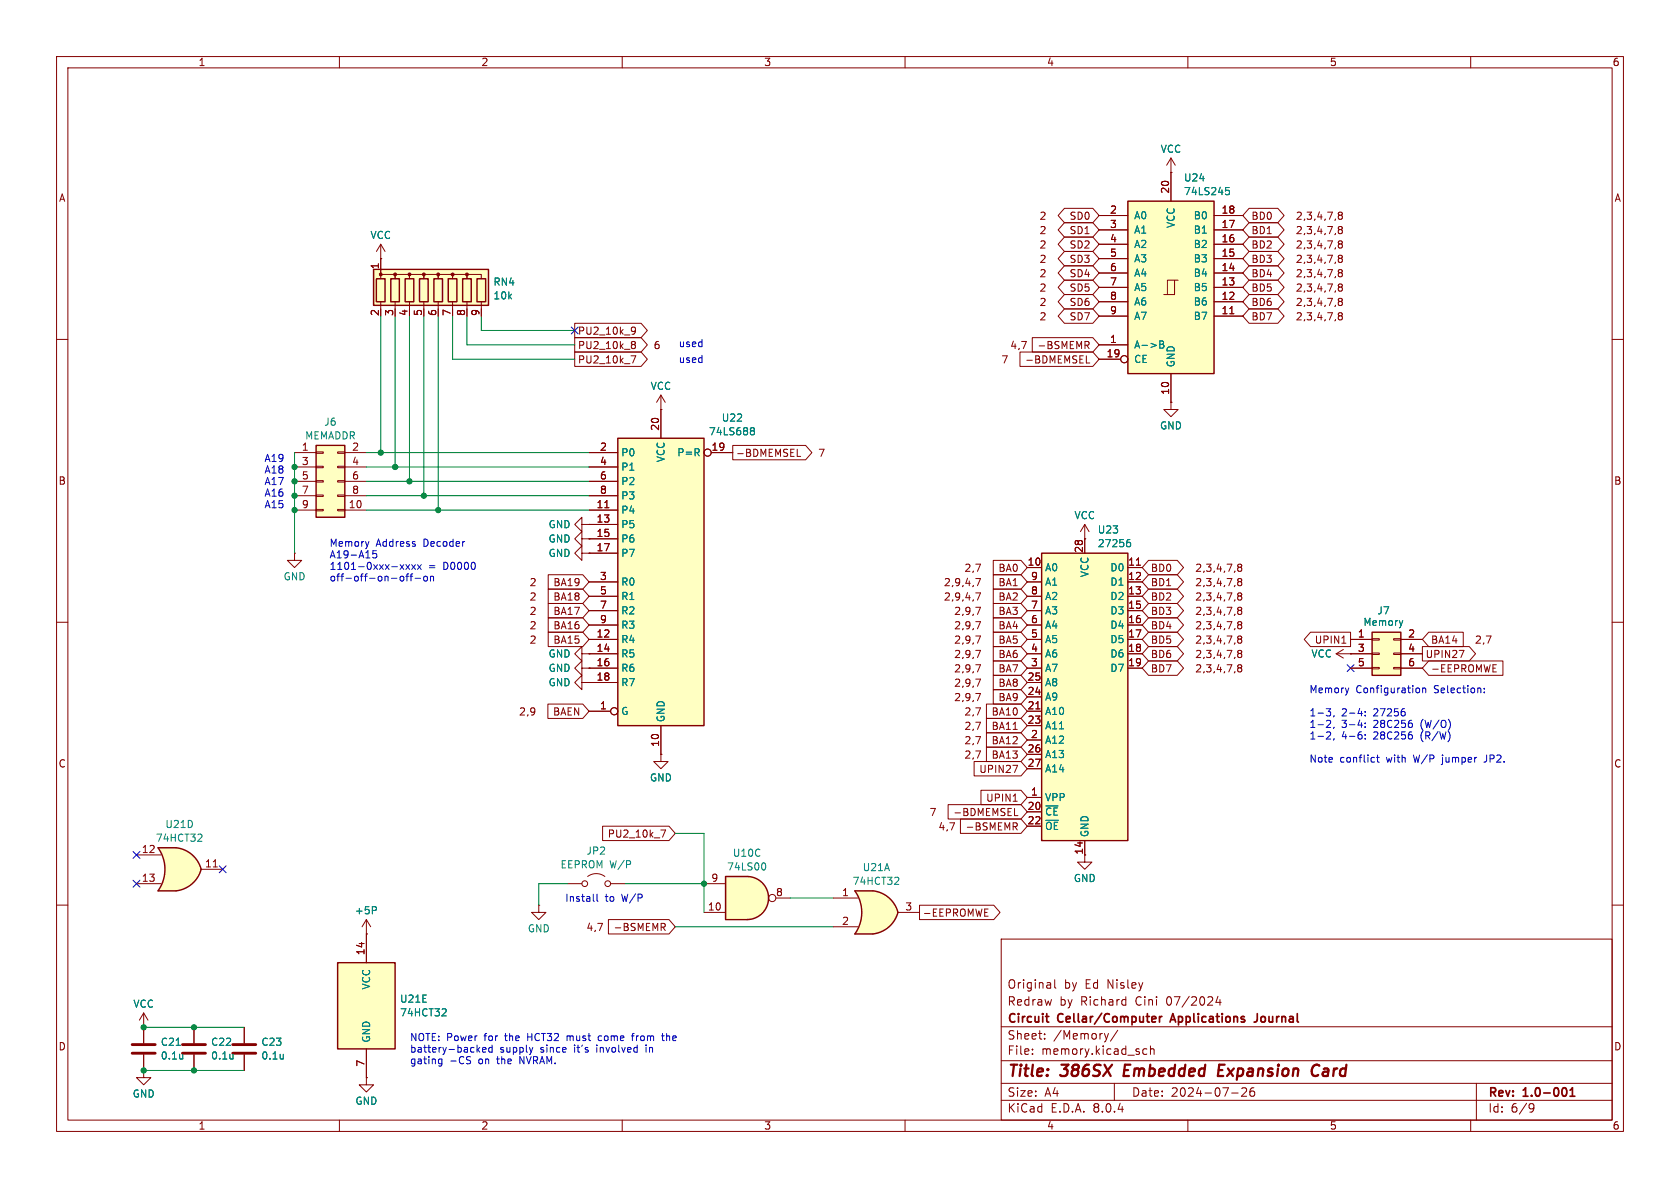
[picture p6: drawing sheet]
<svg xmlns="http://www.w3.org/2000/svg" width="297mm" height="210mm" viewBox="0 0 297 210" stroke-linecap="round" stroke-linejoin="round" font-family="sans-serif">
<g fill="none" stroke="#840000" stroke-width=".18">
<path d="M10 10h277v190h-277zM12 12h273v186h-273zM60 10v2M110 10v2M160 10v2M210 10v2M260 10v2M10 60h2M285 60h2M207 71.1v1.3h1.3l-1.3 1.3-1.3-1.3h1.3M207 71.1h.1M10 110h2"/>
<path d="M102.9 115.6v-1.3l-1.3 1.3 1.3 1.2v-1.2h1.2M104.1 115.6h.1M285 110h2M10 160h2M285 160h2M177 166h108v32h-108zM186.5 173.2v1.3l.2 .2M198.9 176.7l.1 .1M199 176.2v1.5M199 177.6l-.1 .1M215.3 176.1l-.3 1.1h.9M215.7 176.7v1"/>
<path d="M60 198v2M110 198v2M160 198v2M177 194.5h108M177 191.5h108M177 187.5h108M177 181.5h108M182.5 186.3v.1M182.5 185.5v.1M184.7 183.6v.1M184.7 182.8v.1M196 182.7l-.4 1"/>
<path d="M197 191.5v3M197.6 182.1l-1.3 2M202 186.1l.3 .3 .4-.1M202.7 185.5l-.4-.1-.3 .3M203.4 185.5l.2-.1 .4 .1v.9M203.4 184.9v1.5M210 198v2M217.7 193.2h1.2M220.3 192.4v.5l-.8 .9h.9M221.2 192.4a1.17 1.17 0 0 0-.1 1.3h.6l.1-.5-.3-.3h-.3l-.2 .3M260 198v2M261 191.5v6.5"/>
<path d="M270.6 195.1l.5 .1a.99 .99 0 0 1-.4 1.4h-.2M271.2 195.7l-.3 .3h-.3"/>
</g>
<path d="M184.8 179.7h.6M203.8 179.7l.5 .1v.2l-.7 .2M205 179.7v1M205.4 179.7l-.3 .1-.1 .2M207.3 179.2l-.5 1.5M222.3 179.2v1.1a.48 .48 0 0 1-.6 .4M185.3 180.7h.1M204.3 180.6l-.5 .1M207 180.3h.7M276.8 192.4l.2 .5-.2 .8M277.6 193.8h.8M277.6 192.7l.4-.4v1.5" fill="none" stroke="#840000" stroke-width=".3"/>
<path d="M198.9 188.2l-.3 2h1M215.4 189.2h.7M216.5 188.2h-.9l-.3 2h1M232 189.9a.67 .67 0 0 0 1 .1M233.2 188.4a.73 .73 0 0 0-1.1 .3" fill="none" stroke="#840000" stroke-width=".4"/>
<path d="M199.4 35.6h15.2v30.4h-15.2z" fill="#ffffc2"/>
<g fill="none" stroke="#840000" stroke-width=".18">
<path d="M194.3 38.1h5.1M207 30.5h.1M207 27.9v7.7M207 27.9l-.8 1.3M207 27.9l.8 1.3M214.6 38.1h5.1M194.3 55.9h5.1M194.3 53.3h5.1M194.3 50.8h5.1M194.3 48.3h5.1M194.3 45.7h5.1M194.3 43.2h5.1"/>
<path d="M194.3 40.6h5.1M207.6 49.5h-1.2v2.6M208.3 49.5h-.7v2.6h-1.9M214.6 55.9h5.1M214.6 53.3h5.1M214.6 50.8h5.1M214.6 48.3h5.1M214.6 45.7h5.1M214.6 43.2h5.1M214.6 40.6h5.1M217.4 55.5h.7M194.3 61h5.1"/>
<path d="M194.3 63.5h3.8M207 66v5.1"/>
<circle cx="198.8" cy="63.5" r=".63"/>
</g>
<path d="M199.4 35.6h15.2v30.4h-15.2z" fill="none" stroke="#840000" stroke-width=".25"/>
<path d="M216.7 33.1h.6M216.8 33.6h.3l.3 .3-.2 .5h-.4M205 60.3h.5l.2 .2-.2 .4 .2 .1 .1 .3-.3 .2h-.5zM205 60.9h.5" fill="none" stroke="#008484" stroke-width=".18"/>
<path d="M30.5 152.3l5.1 1.4a5.2 5.2 0 0 1-4.5 3.8z" fill="#ffffc2" stroke="#ffffc2" stroke-width=".18"/>
<path d="M27.9 157.5h3.2M27.9 149.9h3.2" fill="none" stroke="#ffffc2" stroke-width=".18"/>
<path d="M27.9 149.9h3.2v7.6h-3.2a6.7 6.7 0 0 0 0-7.6z" fill="#ffffc2"/>
<path d="M31.1 149.9a5.1 5.1 0 0 1 4.5 3.8l-5 1.3z" fill="#ffffc2" stroke="#ffffc2" stroke-width=".18"/>
<path d="M31.1 149.9h-3.2a6.6 6.6 0 0 1 0 7.6h3.2M31.1 149.9a5.1 5.1 0 0 1 4.5 3.8 5.2 5.2 0 0 1-4.5 3.8" fill="none" stroke="#840000" stroke-width=".25"/>
<path d="M24.1 151.1h4.3M24.1 156.2h4.3M35.6 153.7h3.8M37.7 153.3h.7" fill="none" stroke="#840000" stroke-width=".18"/>
<path d="M35.5 147.4l.2 .3v.3l-.8 .7h.8" fill="none" stroke="#008484" stroke-width=".18"/>
<path d="M242.6 111.8h5v7.6h-5z" fill="#ffffc2"/>
<g fill="none" stroke="#840000" stroke-width=".18">
<path d="M236.2 115.6h6.4M236.2 115.6l1.3 .7M237.5 114.8l-1.3 .8M238.8 115.6h.1M238.8 113h3.8M238.8 118.1h3.8M242.6 118h1.2v.2h-1.2zM242.6 115.4h1.2v.3h-1.2zM242.6 112.9h1.2v.3h-1.2zM246.4 118h1.2v.2h-1.2zM246.4 115.4h1.2v.3h-1.2zM246.4 112.9h1.2v.3h-1.2z"/>
<path d="M247.6 113h3.9M247.6 115.6h3.9M247.6 118.1h3.9M191.8 151.1v1.3h1.2l-1.2 1.3-1.3-1.3h1.3"/>
</g>
<path d="M242.6 111.8h5v7.6h-5z" fill="none" stroke="#840000" stroke-width=".25"/>
<path d="M248 109.7l-.3 .9" fill="none" stroke="#008484" stroke-width=".18"/>
<path d="M184.1 97.8h15.3v50.8h-15.3z" fill="#ffffc2"/>
<path d="M184.1 97.8h15.3v50.8h-15.3z" fill="none" stroke="#840000" stroke-width=".25"/>
<g fill="none" stroke="#840000" stroke-width=".18">
<path d="M116.8 72.4h.1M116.8 69.9l-.7 1.2M116.8 69.9v2.5M116.8 69.9l.8 1.2M191.8 95.3v2.5M200.9 99.9h.7M181.6 100.3h2.5M181.6 102.9h2.5M181.6 105.4h2.5M181.6 108h2.5M181.6 110.5h2.5M181.6 113h2.5"/>
<path d="M181.6 115.6h2.5M181.6 118.1h2.5M199.4 100.3h2.5M199.4 102.9h2.5M199.4 105.4h2.5M199.4 108h2.5M199.4 110.5h2.5M199.4 113h2.5M199.4 115.6h2.5M199.4 118.1h2.5M116.8 133.4v1.2h1.3l-1.3 1.3-1.2-1.3h1.2M116.8 133.4h.1"/>
<path d="M181.6 130.8h2.5M181.6 125.7h2.5M181.6 128.3h2.5M181.6 123.2h2.5M181.6 120.7h2.5M181.6 133.4h2.5M181.6 135.9h2.5M183.1 125.3h.7M181.6 141h2.5M181.6 143.5h2.5M181.6 146.1h2.5M191.8 148.6v2.5"/>
</g>
<path d="M199.4 95.9h.2l.3 .2-.1 .4-.4 .1M199.8 95.4h-.4" fill="none" stroke="#008484" stroke-width=".18"/>
<path d="M109.2 77.5h15.3v50.8h-15.3z" fill="#ffffc2"/>
<path d="M109.2 77.5h15.3v50.8h-15.3z" fill="none" stroke="#840000" stroke-width=".25"/>
<g fill="none" stroke="#840000" stroke-width=".18">
<path d="M116.8 72.4v5.1M104.1 90.2h5.1M104.1 92.7h5.1M104.1 95.3h5.1M104.1 97.8h5.1M104.1 80h5.1M104.1 82.6h5.1M104.1 85.1h5.1M104.1 87.6h5.1M106.9 89.8h.7M125.7 80h3.8M104.1 113h5.1"/>
<path d="M104.1 115.6h5.1M104.1 118.1h5.1M104.1 102.9h5.1M104.1 105.4h5.1M104.1 108h5.1M104.1 110.5h5.1M104.1 125.7h3.8M104.1 120.7h5.1M116.8 128.3v5.1M25.4 179.1l-.8 1.2M25.4 179.1v5.3M25.4 179.1l.8 1.2"/>
<path d="M25.4 181.6h.1M25.4 186.4v2.8"/>
<circle cx="125.1" cy="80" r=".63"/>
<circle cx="108.6" cy="125.7" r=".63"/>
</g>
<path d="M132.8 76.1h.1M132.8 75.7l.3-.1 .2 .1 .1 .2-.3 .2M132.9 76.1h.2M132.9 76.1l-.1 .1M133.1 76.1l.3 .3-.1 .3-.2 .2-.3-.1M31.2 184.8h.7M32.3 186.4v.8M32.3 187.1l-.1 .1" fill="none" stroke="#008484" stroke-width=".18"/>
<path d="M23.4 186.2h4M23.4 184.7h4" fill="none" stroke="#840000" stroke-width=".51"/>
<path d="M132.1 154.9a3.8 3.8 0 0 1 3.8 3.9 3.8 3.8 0 0 1-3.8 3.8z" fill="#ffffc2" stroke="#ffffc2" stroke-width=".18"/>
<path d="M128.3 154.9h3.8v7.7h-3.8z" fill="#ffffc2"/>
<path d="M128.3 154.9h3.8a3.8 3.8 0 0 1 3.8 3.9 3.8 3.8 0 0 1-3.8 3.8h-3.8z" fill="none" stroke="#840000" stroke-width=".25"/>
<g fill="none" stroke="#840000" stroke-width=".18">
<path d="M124.5 156.2h3.8M137.2 158.8h2.5M124.5 161.3h3.8M25.4 189.2v1.3h1.3l-1.3 1.3-1.3-1.3h1.3M25.4 189.2h.1"/>
<circle cx="136.5" cy="158.7" r=".63"/>
</g>
<path d="M135.1 152.5a.79 .79 0 0 1 0 1.3" fill="none" stroke="#008484" stroke-width=".18"/>
<path d="M153.7 159.9l5 1.4a5.2 5.2 0 0 1-4.4 3.8z" fill="#ffffc2" stroke="#ffffc2" stroke-width=".18"/>
<path d="M151.1 157.5h3.2M151.1 165.1h3.2" fill="none" stroke="#ffffc2" stroke-width=".18"/>
<path d="M151.1 157.5h3.2v7.6h-3.2a6.7 6.7 0 0 0 0-7.6z" fill="#ffffc2"/>
<path d="M154.3 157.5a5.1 5.1 0 0 1 4.4 3.8l-4.9 1.3z" fill="#ffffc2" stroke="#ffffc2" stroke-width=".18"/>
<path d="M154.3 157.5h-3.2a6.6 6.6 0 0 1 0 7.6h3.2M154.3 157.5a5.1 5.1 0 0 1 4.4 3.8 5.2 5.2 0 0 1-4.4 3.8" fill="none" stroke="#840000" stroke-width=".25"/>
<g fill="none" stroke="#840000" stroke-width=".18">
<path d="M67.3 45.7h.1M67.3 43.2l-.8 1.3M67.3 43.2v2.5M67.3 43.2l.8 1.3M52.1 97.8v1.3h1.2l-1.2 1.2-1.3-1.2h1.3M52.1 97.8h.1M102.9 95.3v-1.3l-1.3 1.3 1.3 1.2v-1.2h1.2M102.9 97.8v-1.3l-1.3 1.3 1.3 1.3v-1.3h1.2M102.9 92.7v-1.3l-1.3 1.3 1.3 1.3v-1.3h1.2M104.1 95.3h.1M104.1 97.8h.1M104.1 92.7h.1"/>
<path d="M191.8 95.3h.1M191.8 92.7l-.8 1.3M191.8 92.7v2.6M191.8 92.7l.7 1.3M102.9 118.1v-1.3l-1.3 1.3 1.3 1.3v-1.3h1.2M104.1 118.1h.1M102.9 120.7v-1.3l-1.3 1.3 1.3 1.2v-1.2h1.2M104.1 120.7h.1M100.3 156.2h2.6M103.9 154.9a2.54 2.54 0 0 1 3 0M107.9 156.2h2.6M147.3 158.8h4.3"/>
<path d="M147.3 163.8h4.3M158.7 161.3h3.9"/>
<circle cx="103.4" cy="156.2" r=".51"/>
<circle cx="107.4" cy="156.2" r=".51"/>
</g>
<path d="M158.7 155.1l.2 .2-.1 .3-.7 .7h.8" fill="none" stroke="#008484" stroke-width=".18"/>
<path d="M66 47.6h20.4v6.4h-20.4z" fill="#ffffc2"/>
<path d="M66 47.6h20.4v6.4h-20.4zM66.5 49.3h1.6v4h-1.6zM69.1 49.3h1.5v4h-1.5zM71.6 49.3h1.6v4h-1.6zM74.2 49.3h1.5v4h-1.5zM76.7 49.3h1.5v4h-1.5zM79.2 49.3h1.6v4h-1.6zM81.8 49.3h1.5v4h-1.5zM84.3 49.3h1.6v4h-1.6z" fill="none" stroke="#840000" stroke-width=".25"/>
<g fill="#840000" stroke="#840000" stroke-width=".18">
<circle cx="67.3" cy="48.5" r=".25"/>
<circle cx="69.8" cy="48.5" r=".25"/>
<circle cx="72.4" cy="48.5" r=".25"/>
<circle cx="74.9" cy="48.5" r=".25"/>
<circle cx="77.5" cy="48.5" r=".25"/>
<circle cx="80" cy="48.5" r=".25"/>
<circle cx="82.5" cy="48.5" r=".25"/>
</g>
<path d="M67.3 49.3v-.8h2.5v.8v-.8h2.6v.8v-.8h2.5v.8v-.8h2.6v.8v-.8h2.5v.8v-.8h2.5v.8v-.8h2.6v.8M67.3 45.7v2.6M67.3 53.3v1.3M69.8 53.3v1.3M72.4 53.3v1.3M74.9 53.3v1.3M77.5 53.3v1.3M80 53.3v1.3M82.5 53.3v1.3M85.1 53.3v1.3" fill="none" stroke="#840000" stroke-width=".18"/>
<path d="M55.9 78.7h5.1v12.7h-5.1z" fill="#ffffc2"/>
<g fill="none" stroke="#840000" stroke-width=".18">
<path d="M55.9 79.9h1.2v.2h-1.2zM59.7 79.9h1.3v.2h-1.3zM52.1 80h3.8M52.1 90.2h3.8M52.1 82.6h3.8M52.1 85.1h3.8M52.1 87.6h3.8M55.9 90h1.2v.3h-1.2zM55.9 87.5h1.2v.3h-1.2zM55.9 85h1.2v.2h-1.2zM55.9 82.4h1.2v.3h-1.2zM59.7 90h1.3v.3h-1.3z"/>
<path d="M59.7 87.5h1.3v.3h-1.3zM59.7 85h1.3v.2h-1.3zM59.7 82.4h1.3v.3h-1.3zM61 80h3.8M61 90.2h3.8M61 82.6h3.8M61 85.1h3.8M61 87.6h3.8"/>
</g>
<path d="M55.9 78.7h5.1v12.7h-5.1z" fill="none" stroke="#840000" stroke-width=".25"/>
<path d="M59.7 170.2h10.1v15.2h-10.1z" fill="#ffffc2"/>
<path d="M59.7 170.2h10.1v15.2h-10.1z" fill="none" stroke="#840000" stroke-width=".25"/>
<g fill="none" stroke="#840000" stroke-width=".18">
<path d="M188.2 39.4h5l1.1 1.2-1.1 1.3h-5l-1.1-1.3zM188.2 36.8h5l1.1 1.3-1.1 1.3h-5l-1.1-1.3zM194.3 38.1h5.1M207 30.5h.1M207 30.5v5.1M214.6 38.1h5.1M220.8 36.8h5.1l1.1 1.3-1.1 1.3h-5.1l-1.1-1.3zM220.8 39.4h5.1l1.1 1.2-1.1 1.3h-5.1l-1.1-1.3zM236.8 38l-.2-.2 .2-.3h.3l.2 .2-.2 .3M236.8 38l-.2 .3v.3l.2 .2h.3l.2-.3v-.2l-.2-.3M236.8 38h.3M67.3 45.7h.1"/>
<path d="M67.3 45.7v2.6M101.6 59.7h11.7l1.1 1.3-1.1 1.2h-11.7zM101.6 57.1h11.7l1.1 1.3-1.1 1.3h-11.7zM111.9 57.8l.4 .1a.84 .84 0 0 1-.3 1.2h-.3M112.3 58.4l-.1 .1-.3 .1M182.5 59.7h10.7l1.1 1.3-1.1 1.2h-10.7zM188.2 49.5h5l1.1 1.3-1.1 1.3h-5l-1.1-1.3zM188.2 52.1h5l1.1 1.2-1.1 1.3h-5l-1.1-1.3zM188.2 54.6h5l1.1 1.3-1.1 1.3h-5l-1.1-1.3zM188.2 41.9h5l1.1 1.3-1.1 1.3h-5l-1.1-1.3zM188.2 47h5l1.1 1.3-1.1 1.2h-5l-1.1-1.2zM188.2 44.4h5l1.1 1.3-1.1 1.3h-5l-1.1-1.3z"/>
<path d="M194.3 55.9h5.1M194.3 53.3h5.1M194.3 50.8h5.1M194.3 48.3h5.1M194.3 45.7h5.1M194.3 43.2h5.1M194.3 40.6h5.1M214.6 55.9h5.1M214.6 53.3h5.1M214.6 50.8h5.1M214.6 48.3h5.1M214.6 45.7h5.1"/>
<path d="M214.6 43.2h5.1M214.6 40.6h5.1M217.4 55.5h.7M220.8 54.6h5.1l1.1 1.3-1.1 1.3h-5.1l-1.1-1.3zM220.8 52.1h5.1l1.1 1.2-1.1 1.3h-5.1l-1.1-1.3zM220.8 47h5.1l1.1 1.3-1.1 1.2h-5.1l-1.1-1.2zM220.8 41.9h5.1l1.1 1.3-1.1 1.3h-5.1l-1.1-1.3zM220.8 49.5h5.1l1.1 1.3-1.1 1.3h-5.1l-1.1-1.3zM220.8 44.4h5.1l1.1 1.3-1.1 1.3h-5.1l-1.1-1.3zM236.8 40.6l-.2-.3 .2-.3h.3l.2 .3-.2 .3M236.8 40.6l-.2 .2v.4l.2 .1h.3l.2-.2v-.3l-.2-.2M236.8 43.1l-.2-.2 .2-.3h.3l.2 .2-.2 .3"/>
<path d="M236.8 43.1l-.2 .3v.3l.2 .2h.3l.2-.3v-.2l-.2-.3M236.8 45.7l-.2-.3 .2-.3h.3l.2 .3-.2 .3M236.8 45.7l-.2 .2v.4l.2 .1h.3l.2-.3v-.2l-.2-.2M236.8 48.2l-.2-.2 .2-.3h.3l.2 .2-.2 .3M236.8 48.2l-.2 .2v.4l.2 .1h.3l.2-.2v-.3l-.2-.2M236.8 50.7l-.2-.2 .2-.3h.3l.2 .2-.2 .3M236.8 50.7l-.2 .3v.3l.2 .2h.3l.2-.3v-.2l-.2-.3M236.8 53.3l-.2-.3 .2-.3h.3l.2 .3-.2 .3M236.8 53.3l-.2 .2v.4l.2 .1h.3l.2-.2v-.3l-.2-.2M236.8 55.8l-.2-.2 .2-.3h.3l.2 .2-.2 .3M236.8 55.8l-.2 .3v.3l.2 .2h.3l.2-.3v-.2l-.2-.3M236.8 55.8h.3"/>
<path d="M236.8 40.6h.3M236.8 53.3h.3M236.8 48.2h.3M236.8 43.1h.3M236.8 50.7h.3M236.8 45.7h.3M101.6 62.2h11.7l1.1 1.3-1.1 1.3h-11.7zM111.6 62.9h.8l-.5 1.3M111.9 60.4h.3l.1 .2-.2 .3M111.9 60.9h.2M112.1 60.9l.2 .2v.3l-.1 .2h-.3M116.8 72.4h.1"/>
<path d="M116.8 72.4v5.1M129.5 78.7h12.9l1.1 1.3-1.1 1.3h-12.9zM180.3 62.2h12.9l1.1 1.3-1.1 1.3h-12.9zM191.8 60.4h.5l.2 .2-.1 .4h-.6M192.1 64.2h.6M192.1 61l.4 .6M194.3 61h5.1M194.3 63.5h3.8M207 71.1h.1M207 66v5.1M104.1 92.7h.1M104.1 97.8h.1"/>
<path d="M104.1 95.3h.1M104.1 90.2h5.1M104.1 92.7h5.1M104.1 95.3h5.1M104.1 97.8h5.1M104.1 80h5.1M104.1 82.6h5.1M104.1 85.1h5.1M104.1 87.6h5.1M106.9 89.8h.7M125.7 80h3.8M140.9 80.7h.6"/>
<path d="M175.6 99.1h4.9l1.1 1.2-1.1 1.3h-4.9zM191.8 95.3h.1M191.8 95.3v2.5M200.9 99.9h.7M203 99.1h5.1l1.1 1.2-1.1 1.3h-5.1l-1.1-1.3zM96.9 101.6h6.1l1.1 1.3-1.1 1.2h-6.1zM96.9 106.7h6.1l1.1 1.3-1.1 1.2h-6.1zM96.9 109.2h6.1l1.1 1.3-1.1 1.3h-6.1zM96.9 111.8h6.1l1.1 1.2-1.1 1.3h-6.1zM96.9 104.1h6.1l1.1 1.3-1.1 1.3h-6.1zM104.1 115.6h.1M104.1 118.1h.1"/>
<path d="M104.1 113h5.1M104.1 115.6h5.1M104.1 118.1h5.1M104.1 102.9h5.1M104.1 105.4h5.1M104.1 108h5.1M104.1 110.5h5.1M172.5 104.8h.8l-.5 1.3M172.5 102.3h.8l-.5 1.2M172.5 117.5h.8l-.5 1.3M172.5 115h.8l-.5 1.2M172.5 112.4h.8l-.5 1.3"/>
<path d="M172.5 107.4h.8l-.5 1.2M172.5 109.9h.8l-.5 1.3M175.6 116.8h4.9l1.1 1.3-1.1 1.3h-4.9zM175.6 119.4h4.9l1.1 1.3-1.1 1.2h-4.9zM175.6 114.3h4.9l1.1 1.3-1.1 1.2h-4.9zM175.6 101.6h4.9l1.1 1.3-1.1 1.2h-4.9zM175.6 106.7h4.9l1.1 1.3-1.1 1.2h-4.9zM175.6 104.1h4.9l1.1 1.3-1.1 1.3h-4.9zM175.6 111.8h4.9l1.1 1.2-1.1 1.3h-4.9zM175.6 109.2h4.9l1.1 1.3-1.1 1.3h-4.9zM181.6 113h2.5M181.6 115.6h2.5"/>
<path d="M181.6 118.1h2.5M181.6 102.9h2.5M181.6 105.4h2.5M181.6 108h2.5M181.6 110.5h2.5M181.6 100.3h2.5M199.4 113h2.5M199.4 115.6h2.5M199.4 118.1h2.5M199.4 102.9h2.5M199.4 105.4h2.5M199.4 108h2.5"/>
<path d="M199.4 110.5h2.5M199.4 100.3h2.5M203 104.1h5.1l1.1 1.3-1.1 1.3h-5.1l-1.1-1.3zM203 101.6h5.1l1.1 1.3-1.1 1.2h-5.1l-1.1-1.2zM203 116.8h5.1l1.1 1.3-1.1 1.3h-5.1l-1.1-1.3zM203 114.3h5.1l1.1 1.3-1.1 1.2h-5.1l-1.1-1.2zM203 111.8h5.1l1.1 1.2-1.1 1.3h-5.1l-1.1-1.3zM203 106.7h5.1l1.1 1.3-1.1 1.2h-5.1l-1.1-1.2zM203 109.2h5.1l1.1 1.3-1.1 1.3h-5.1l-1.1-1.3zM219 105.4l-.2-.3 .2-.3h.3l.2 .3-.2 .3M219 100.3l-.2-.3 .2-.3h.3l.2 .3-.2 .3M219 100.3l-.2 .2 .1 .4 .1 .1h.3l.2-.2v-.3l-.2-.2"/>
<path d="M219 102.8l-.2-.2 .2-.3h.3l.2 .2-.2 .3M219 102.8l-.2 .3 .1 .3 .1 .1h.3l.2-.2v-.2l-.2-.3M219 105.4l-.2 .2 .1 .4 .1 .1h.3l.2-.3v-.2l-.2-.2M219 107.9l-.2-.2 .2-.3h.3l.2 .2-.2 .3M219 107.9l-.2 .2 .1 .4 .1 .1h.3l.2-.2v-.3l-.2-.2M219 110.4l-.2-.2 .2-.3h.3l.2 .2-.2 .3M219 110.4l-.2 .3 .1 .3 .1 .2h.3l.2-.3v-.2l-.2-.3M219 113l-.2-.3 .2-.3h.3l.2 .3-.2 .3M219 113l-.2 .2 .1 .4 .1 .1h.3l.2-.2v-.3l-.2-.2M219 115.5l-.2-.2 .2-.3h.3l.2 .2-.2 .3M219 115.5l-.2 .3 .1 .3 .1 .1h.3l.2-.2v-.2l-.2-.3M219 118.1l-.2-.3 .2-.3h.3l.2 .3-.2 .3"/>
<path d="M219 118.1l-.2 .2 .1 .4 .1 .1h.3l.2-.3v-.2l-.2-.2M219 105.4h.3M219 100.3h.3M219 102.8h.3M219 118.1h.3M219 115.5h.3M219 113h.3M219 107.9h.3M219 110.4h.3M231.7 111.8h7.1v2.5h-7.1l-1.1-1.3zM237.2 113.7h.7M238.8 115.6h.1"/>
<path d="M238.8 113h3.8M238.8 115.6h3.8M238.8 118.1h3.8M247.6 113h3.9M247.6 115.6h3.9M247.6 118.1h3.9M251.5 114.3h8.2l1.2 1.3-1.2 1.2h-8.2zM252.6 116.8h13.1v2.6h-13.1l-1.1-1.3zM252.6 111.8h6.1v2.5h-6.1l-1.1-1.3zM258 115h.8l-.5 1.2M263.9 117.5h.6M263.9 118.8h.6"/>
<path d="M96.9 124.5h6.1l1.1 1.2-1.1 1.3h-6.1zM104.1 120.7h.1M104.1 125.7h3.8M104.1 120.7h5.1M116.8 133.4h.1M116.8 128.3v5.1M172.2 134.6h8.3l1.1 1.3-1.1 1.3h-8.3zM172.5 120.1h.8l-.5 1.2M172.5 122.6h.8l-.5 1.3M173.4 139.7h7.1l1.1 1.3-1.1 1.2h-7.1zM174.4 129.5h6.1l1.1 1.3-1.1 1.3h-6.1zM174.4 132.1h6.1l1.1 1.3-1.1 1.2h-6.1z"/>
<path d="M174.4 127h6.1l1.1 1.3-1.1 1.2h-6.1zM174.4 124.5h6.1l1.1 1.2-1.1 1.3h-6.1zM175.6 121.9h4.9l1.1 1.3-1.1 1.3h-4.9zM179.1 135.3h.8l-.5 1.3M179.1 128.9h.7M181.6 125.7h2.5M181.6 120.7h2.5M181.6 130.8h2.5M181.6 128.3h2.5M181.6 123.2h2.5M181.6 133.4h2.5M181.6 135.9h2.5"/>
<path d="M183.1 125.3h.7M106.5 146h11.8l1.1 1.3-1.1 1.3h-11.8zM116.8 146.7h.9l-.6 1.3M167.6 142.2h12.9l1.1 1.3-1.1 1.3h-12.9zM169.8 144.8h10.7l1.1 1.3-1.1 1.2h-10.7zM179.1 145.5h.5l.2 .2-.1 .4h-.6M179.1 141.6h.7M179.4 144.2h.6M179.4 146.1l.4 .6M181.6 141h2.5M181.6 143.5h2.5M181.6 146.1h2.5"/>
<path d="M191.8 148.6v2.5M64.8 165.1h.1M64.8 162.6v7.6M64.8 162.6l-.8 1.2M64.8 162.6l.7 1.2M95.2 160v1.3h1.3l-1.3 1.3-1.2-1.3h1.2M95.2 160h.1M107.6 162.6h10.7l1.1 1.2-1.1 1.3h-10.7zM116.9 163.2h.5l.2 .3-.1 .3-.6 .1M117.2 163.9l.4 .6M162.6 160h13.1l1.1 1.3-1.1 1.3h-13.1zM174.1 162h.6"/>
<path d="M174.1 160.7h.6M25.4 181.6h.1M25.4 189.2h.1M25.4 181.6v2.8M25.4 186.4v2.8M34.3 181.6v2.8M34.3 186.4v2.8M43.2 181.6v2.8M43.2 186.4v2.8M64.8 190.5v1.3h1.2l-1.2 1.2-1.3-1.2h1.3M64.8 190.5h.1M64.8 185.4v5.1"/>
<circle cx="198.8" cy="63.5" r=".63"/>
<circle cx="125.1" cy="80" r=".63"/>
<circle cx="108.6" cy="125.7" r=".63"/>
</g>
<g fill="none" stroke="#008484" stroke-width=".18">
<path d="M216.7 33.1h.6M216.8 33.6h.3l.3 .3-.2 .5h-.4M132.8 76.1h.1M132.8 75.7l.3-.1 .2 .1 .1 .2-.3 .2M132.9 76.1h.2M132.9 76.1l-.1 .1M133.1 76.1l.3 .3-.1 .3-.2 .2-.3-.1M205 60.3h.5l.2 .2-.2 .4 .2 .1 .1 .3-.3 .2h-.5zM205 60.9h.5M199.4 95.9h.2l.3 .2-.1 .4-.4 .1M199.8 95.4h-.4M248 109.7l-.3 .9"/>
<path d="M66.3 160.3l.3 .2-.1 .3-.2 .1M78.6 178.3l.3 .3-.1 .3-.7 .7h.8M31.2 184.8h.7M32.3 186.4v.8M32.3 187.1l-.1 .1M41.2 186.4v.8M41.2 187.1l-.1 .1M50.1 186.4v.8M50.1 187.1l-.1 .1"/>
</g>
<path d="M32.3 186.2h4M32.3 184.7h4M41.1 186.2h4.1M41.1 184.7h4.1" fill="none" stroke="#840000" stroke-width=".51"/>
<g fill="none" stroke="#0000c2" stroke-width=".18">
<path d="M65.2 95.7l-.3 .9M65.9 97.4v.6l.2-.2 .4 .1 .1 .5-.2 .2-.5-.1M70.7 99.8l.7 .9M71.4 99.8l-.7 .9M71.8 99.8l.6 .9M72.4 99.8l-.6 .9M72.8 99.8l.6 .9M73.4 99.8l-.6 .9M73.8 99.8l.7 .9M74.5 99.8l-.7 .9M70.8 101.9h.3l.3 .2-.1 .5-.2 .1h-.3M71.8 101.9h.4"/>
<path d="M72.2 101.4l-.3 .2v1.1M72.5 101.9h.5M73 101.4l-.3 .2v1.1M73.4 102.2h1M75 102l.1-.1 .4 .1 .1 .5-.2 .2h-.3l-.1-.1zM76.1 102l.2-.1h.3l.1 .8M76.1 101.9v.8M234.5 125.3h.7l-.4 .5 .4 .1v.4l-.2 .3h-.4M234.7 127.3l.4 .1 .1 .3-.7 .9h.7M234.7 129.4h.4l.1 .3-.7 .9h.7M235.8 126.5l-.1 .2M235.8 128.5l-.1 .3"/>
<path d="M235.8 130.6l-.1 .2M238.4 121.6l-.3 .9M240.1 126.1h.8M240.1 128.2h.8M240.4 129.4h.3M240.6 129.9l.2 .2v.3l-.2 .2M240.7 125.7v.9M240.7 127.8v.8M241.4 126.4v.2M241.4 125.8v.1M241.4 127.8v.1M241.4 128.5v.1"/>
<path d="M241.4 129.9v.1M241.4 130.5v.1M242.9 133.9h.1M243 134.7h-.1M243.3 133.9h.5M243.5 133.5v1.1l.3 .1M248.4 125.9v.5M249.6 127.9v.6M249.6 130v.5M250.5 121.6l.3 .1 .2 .2-.1 .4-.4 .2M251.5 121.7l.2-.1 .3 .1 .1 .8M251.5 121.6v.9"/>
<path d="M254.8 135.2h.1M262.4 122.3v.2M262.4 121.7v.1M262.6 134.7h-.3M104.9 159.3h.2M105.5 158.1v1.1l.2 .1M77.6 188h.5M78.1 187.2v1l-.1 .2-.3 .1M83 187.4l.2 .3-.2 .3M84.5 185.5l.3 .5M84.8 185.2l-.5 .4M85.3 185.6l.6-.1v-.3h-.4l-.2 .1 .1 .6h.5"/>
<path d="M87 185.2h-.4l-.2 .2 .1 .5h.5M87 184.7v1.3M94.2 185.2l-.3 .8M100.2 183.1v.9M100.4 183.1l-.2 .1M106.2 183.1l-.3 .1-.1 .2v.4l.4 .2M111.6 183.1h.5M112.1 182.7l-.3 .2v1.1M114.2 185.2v.8M116.9 183.1h.5M117.1 182.7v1.1l.3 .2"/>
</g>
<g fill="none" stroke="#008400" stroke-width=".18">
<path d="M67.3 55.9v24.1M69.8 55.9v26.7M72.4 55.9v29.2M74.9 55.9v31.7M77.5 55.9v34.3M80 55.9v7.6h21.6M82.5 55.9v5.1h19.1M85.1 55.9v2.5h16.5M52.1 80v17.8M64.8 87.6h39.3M64.8 80h39.3M64.8 90.2h39.3"/>
<path d="M64.8 82.6h39.3M64.8 85.1h39.3M100.3 156.2h-5.1v3.8M110.5 156.2h14M119.4 147.3h5.1v14M139.7 158.8h7.6M119.4 163.8h27.9M25.4 189.2h17.8M25.4 181.6h17.8"/>
</g>
<path d="M101 57.8l1.2 1.2M102.2 57.8l-1.2 1.2M238.2 117.5l1.2 1.2M239.4 117.5l-1.2 1.2M23.5 155.6l1.2 1.2M23.5 150.5l1.2 1.2M24.7 155.6l-1.2 1.2M24.7 150.5l-1.2 1.2M38.8 153.1l1.2 1.2M40 153.1l-1.2 1.2" fill="none" stroke="#000084" stroke-width=".18"/>
<g fill="#008400" stroke="#008400" stroke-width=".18">
<circle cx="52.1" cy="90.2" r=".46"/>
<circle cx="69.8" cy="82.6" r=".46"/>
<circle cx="67.3" cy="80" r=".46"/>
<circle cx="25.4" cy="189.2" r=".46"/>
<circle cx="25.4" cy="181.6" r=".46"/>
<circle cx="52.1" cy="85.1" r=".46"/>
<circle cx="52.1" cy="82.6" r=".46"/>
<circle cx="52.1" cy="87.6" r=".46"/>
<circle cx="34.3" cy="189.2" r=".46"/>
<circle cx="34.3" cy="181.6" r=".46"/>
<circle cx="72.4" cy="85.1" r=".46"/>
<circle cx="77.5" cy="90.2" r=".46"/>
<circle cx="74.9" cy="87.6" r=".46"/>
<circle cx="124.5" cy="156.2" r=".46"/>
</g>
<g font-size="2.8" fill="#840000">
<text x="178" y="190.9">Title:</text>
<text x="187.7" y="190.9">386SX</text>
<text x="199.5" y="190.9">Embedded</text>
<text x="217" y="190.9">Expansion</text>
<text x="234.3" y="190.9">Card</text>
</g>
<g font-size="2.1" fill="#840000">
<text x="178" y="178">Redraw</text>
<text x="178" y="175">Original</text>
<text x="187.3" y="178">by</text>
<text x="188.1" y="175">by</text>
<text x="191.1" y="178">Richard</text>
<text x="191.9" y="175">Ed Nisley</text>
<text x="200.9" y="178">Cini</text>
<text x="206.5" y="178">07/2024</text>
<text x="178" y="184">Sheet:</text>
<text x="178" y="181.2">Circuit</text>
<text x="186.2" y="184">/Memory/</text>
<text x="187.1" y="181.2">Cellar/Computer</text>
<text x="207.7" y="181.2">Applications</text>
<text x="223.1" y="181.2">Journal</text>
<text x="178" y="186.7">File:</text>
<text x="184.1" y="186.7">memory.kicad_sch</text>
<text x="178" y="196.9">KiCad</text>
<text x="178" y="194.1">Size:</text>
<text x="184.7" y="194.1">A4</text>
<text x="185.7" y="196.9">E.D.A.</text>
<text x="193.3" y="196.9">8.0.4</text>
<text x="200" y="194.1">Date:</text>
<text x="207" y="194.1">2024-07-26</text>
<text x="263" y="194.3">Rev:</text>
<text x="263" y="196.9">Id:</text>
<text x="267.1" y="196.9">6/9</text>
<text x="269.4" y="194.3">1.0-001</text>
</g>
<g font-size="1.8" fill="#840000">
<text x="35" y="11.9">1</text>
<text x="85" y="11.9">2</text>
<text x="135" y="11.9">3</text>
<text x="185" y="11.9">4</text>
<text x="235" y="11.9">5</text>
<text x="285" y="11.9">6</text>
<text x="10.3" y="35.9">A</text>
<text x="206.8" y="34.3" transform="rotate(-90 206.8 34.3)">20</text>
<text x="285.3" y="35.9">A</text>
<text x="183.7" y="41.6">2</text>
<text x="183.7" y="39.1">2</text>
<text x="189" y="41.6">SD1</text>
<text x="189" y="39.1">SD0</text>
<text x="196.1" y="37.8">2</text>
<text x="196.1" y="40.4">3</text>
<text x="215.9" y="40.4">17</text>
<text x="215.9" y="37.8">18</text>
<text x="221.1" y="39.1">BD0</text>
<text x="221.1" y="41.6">BD1</text>
<text x="229" y="39.1">2,3,4,7,8</text>
<text x="229" y="41.6">2,3,4,7,8</text>
<text x="67.1" y="47.7" transform="rotate(-90 67.1 47.7)">1</text>
<text x="183.7" y="44.1">2</text>
<text x="183.7" y="46.7">2</text>
<text x="189" y="44.1">SD2</text>
<text x="189" y="46.7">SD3</text>
<text x="196.1" y="42.9">4</text>
<text x="196.1" y="45.5">5</text>
<text x="215.9" y="45.5">15</text>
<text x="215.9" y="42.9">16</text>
<text x="221.1" y="44.1">BD2</text>
<text x="221.1" y="46.7">BD3</text>
<text x="229" y="44.1">2,3,4,7,8</text>
<text x="229" y="46.7">2,3,4,7,8</text>
<text x="183.7" y="51.8">2</text>
<text x="183.7" y="49.2">2</text>
<text x="189" y="51.8">SD5</text>
<text x="189" y="49.2">SD4</text>
<text x="196.1" y="48">6</text>
<text x="196.1" y="50.5">7</text>
<text x="196.1" y="53.1">8</text>
<text x="215.9" y="53.1">12</text>
<text x="215.9" y="50.5">13</text>
<text x="215.9" y="48">14</text>
<text x="221.1" y="49.2">BD4</text>
<text x="221.1" y="51.8">BD5</text>
<text x="229" y="49.2">2,3,4,7,8</text>
<text x="229" y="51.8">2,3,4,7,8</text>
<text x="67.1" y="56" transform="rotate(-90 67.1 56)">2</text>
<text x="69.6" y="56" transform="rotate(-90 69.6 56)">3</text>
<text x="72.1" y="56" transform="rotate(-90 72.1 56)">4</text>
<text x="74.7" y="56" transform="rotate(-90 74.7 56)">5</text>
<text x="77.2" y="56" transform="rotate(-90 77.2 56)">6</text>
<text x="79.8" y="56" transform="rotate(-90 79.8 56)">7</text>
<text x="82.3" y="56" transform="rotate(-90 82.3 56)">8</text>
<text x="84.8" y="56" transform="rotate(-90 84.8 56)">9</text>
<text x="102.1" y="59.4">PU2_10k_9</text>
<text x="183.7" y="54.3">2</text>
<text x="183.7" y="56.8">2</text>
<text x="189" y="54.3">SD6</text>
<text x="189" y="56.8">SD7</text>
<text x="196.1" y="55.6">9</text>
<text x="215.9" y="55.6">11</text>
<text x="221.1" y="56.8">BD7</text>
<text x="221.1" y="54.3">BD6</text>
<text x="229" y="56.8">2,3,4,7,8</text>
<text x="229" y="54.3">2,3,4,7,8</text>
<text x="102.1" y="61.9">PU2_10k_8</text>
<text x="102.1" y="64.5">PU2_10k_7</text>
<text x="115.5" y="61.9">6</text>
<text x="176.9" y="64.5">7</text>
<text x="178.5" y="61.9">4,7</text>
<text x="181.1" y="64.5">-BDMEMSEL</text>
<text x="183.3" y="61.9">-BSMEMR</text>
<text x="195.5" y="63.2">19</text>
<text x="196.1" y="60.7">1</text>
<text x="206.8" y="69.9" transform="rotate(-90 206.8 69.9)">10</text>
<text x="116.6" y="76.2" transform="rotate(-90 116.6 76.2)">20</text>
<text x="53.3" y="79.8">1</text>
<text x="53.3" y="82.3">3</text>
<text x="62.2" y="79.8">2</text>
<text x="62.2" y="82.3">4</text>
<text x="106" y="79.8">2</text>
<text x="106" y="82.3">4</text>
<text x="125.7" y="79.8">19</text>
<text x="130" y="81">-BDMEMSEL</text>
<text x="144.6" y="81">7</text>
<text x="10.3" y="85.9">B</text>
<text x="53.3" y="84.8">5</text>
<text x="53.3" y="87.4">7</text>
<text x="53.3" y="89.9">9</text>
<text x="61.6" y="89.9">10</text>
<text x="62.2" y="84.8">6</text>
<text x="62.2" y="87.4">8</text>
<text x="105.4" y="89.9">11</text>
<text x="106" y="84.8">6</text>
<text x="106" y="87.4">8</text>
<text x="285.3" y="85.9">B</text>
<text x="105.4" y="92.5">13</text>
<text x="105.4" y="95">15</text>
<text x="105.4" y="97.5">17</text>
<text x="170.4" y="101.3">2,7</text>
<text x="176.4" y="101.3">BA0</text>
<text x="181.6" y="100.1">10</text>
<text x="191.5" y="97.8" transform="rotate(-90 191.5 97.8)">28</text>
<text x="199.3" y="100.1">11</text>
<text x="203.4" y="101.3">BD0</text>
<text x="211.2" y="101.3">2,3,4,7,8</text>
<text x="93.5" y="103.8">2</text>
<text x="93.5" y="106.4">2</text>
<text x="97.7" y="103.8">BA19</text>
<text x="97.7" y="106.4">BA18</text>
<text x="106" y="102.6">3</text>
<text x="106" y="105.2">5</text>
<text x="106" y="107.7">7</text>
<text x="166.8" y="103.8">2,9,4,7</text>
<text x="166.8" y="106.4">2,9,4,7</text>
<text x="176.4" y="103.8">BA1</text>
<text x="176.4" y="106.4">BA2</text>
<text x="182.2" y="107.7">7</text>
<text x="182.2" y="105.2">8</text>
<text x="182.2" y="102.6">9</text>
<text x="199.3" y="102.6">12</text>
<text x="199.3" y="105.2">13</text>
<text x="199.3" y="107.7">15</text>
<text x="203.4" y="106.4">BD2</text>
<text x="203.4" y="103.8">BD1</text>
<text x="211.2" y="106.4">2,3,4,7,8</text>
<text x="211.2" y="103.8">2,3,4,7,8</text>
<text x="93.5" y="108.9">2</text>
<text x="93.5" y="111.4">2</text>
<text x="93.5" y="114">2</text>
<text x="97.7" y="108.9">BA17</text>
<text x="97.7" y="111.4">BA16</text>
<text x="97.7" y="114">BA15</text>
<text x="105.4" y="112.8">12</text>
<text x="106" y="110.2">9</text>
<text x="168.6" y="108.9">2,9,7</text>
<text x="168.6" y="114">2,9,7</text>
<text x="168.6" y="111.4">2,9,7</text>
<text x="176.4" y="108.9">BA3</text>
<text x="176.4" y="114">BA5</text>
<text x="176.4" y="111.4">BA4</text>
<text x="182.2" y="112.8">5</text>
<text x="182.2" y="110.2">6</text>
<text x="199.3" y="110.2">16</text>
<text x="199.3" y="112.8">17</text>
<text x="203.4" y="114">BD5</text>
<text x="203.4" y="108.9">BD3</text>
<text x="203.4" y="111.4">BD4</text>
<text x="211.2" y="114">2,3,4,7,8</text>
<text x="211.2" y="108.9">2,3,4,7,8</text>
<text x="211.2" y="111.4">2,3,4,7,8</text>
<text x="232.3" y="114">UPIN1</text>
<text x="240" y="112.8">1</text>
<text x="248.8" y="112.8">2</text>
<text x="252.9" y="114">BA14</text>
<text x="260.7" y="114">2,7</text>
<text x="105.4" y="115.3">14</text>
<text x="105.4" y="117.9">16</text>
<text x="168.6" y="119.1">2,9,7</text>
<text x="168.6" y="116.5">2,9,7</text>
<text x="176.4" y="119.1">BA7</text>
<text x="176.4" y="116.5">BA6</text>
<text x="182.2" y="117.9">3</text>
<text x="182.2" y="115.3">4</text>
<text x="199.3" y="115.3">18</text>
<text x="199.3" y="117.9">19</text>
<text x="203.4" y="119.1">BD7</text>
<text x="203.4" y="116.5">BD6</text>
<text x="211.2" y="119.1">2,3,4,7,8</text>
<text x="211.2" y="116.5">2,3,4,7,8</text>
<text x="240" y="115.3">3</text>
<text x="240" y="117.9">5</text>
<text x="248.8" y="115.3">4</text>
<text x="248.8" y="117.9">6</text>
<text x="251.9" y="116.5">UPIN27</text>
<text x="252.9" y="119.1">-EEPROMWE</text>
<text x="105.4" y="120.4">18</text>
<text x="106" y="125.5">1</text>
<text x="168.6" y="121.6">2,9,7</text>
<text x="168.6" y="124.1">2,9,7</text>
<text x="176.4" y="121.6">BA8</text>
<text x="176.4" y="124.1">BA9</text>
<text x="181.6" y="125.5">21</text>
<text x="181.6" y="122.9">24</text>
<text x="181.6" y="120.4">25</text>
<text x="91.7" y="126.7">2,9</text>
<text x="97.7" y="126.7">BAEN</text>
<text x="170.4" y="131.8">2,7</text>
<text x="170.4" y="129.2">2,7</text>
<text x="170.4" y="126.7">2,7</text>
<text x="175.2" y="131.8">BA12</text>
<text x="175.2" y="129.2">BA11</text>
<text x="175.2" y="126.7">BA10</text>
<text x="181.6" y="128">23</text>
<text x="182.2" y="130.6">2</text>
<text x="10.3" y="135.9">C</text>
<text x="116.6" y="132.1" transform="rotate(-90 116.6 132.1)">10</text>
<text x="170.4" y="134.3">2,7</text>
<text x="173" y="136.8">UPIN27</text>
<text x="175.2" y="134.3">BA13</text>
<text x="181.6" y="133.1">26</text>
<text x="181.6" y="135.6">27</text>
<text x="285.3" y="135.9">C</text>
<text x="174.2" y="141.9">UPIN1</text>
<text x="181.6" y="143.3">20</text>
<text x="182.2" y="140.7">1</text>
<text x="107.3" y="148.3">PU2_10k_7</text>
<text x="164.2" y="144.5">7</text>
<text x="165.8" y="147">4,7</text>
<text x="168.4" y="144.5">-BDMEMSEL</text>
<text x="170.6" y="147">-BSMEMR</text>
<text x="181.6" y="145.8">22</text>
<text x="25" y="150.9">12</text>
<text x="25" y="156">13</text>
<text x="36.2" y="153.4">11</text>
<text x="125.7" y="156">9</text>
<text x="191.5" y="151.2" transform="rotate(-90 191.5 151.2)">14</text>
<text x="125.1" y="161">10</text>
<text x="137.1" y="158.5">8</text>
<text x="148.8" y="158.5">1</text>
<text x="159.9" y="161">3</text>
<text x="103.6" y="164.8">4,7</text>
<text x="108.4" y="164.8">-BSMEMR</text>
<text x="148.8" y="163.6">2</text>
<text x="163" y="162.2">-EEPROMWE</text>
<text x="64.5" y="169" transform="rotate(-90 64.5 169)">14</text>
<text x="10.3" y="185.9">D</text>
<text x="285.3" y="185.9">D</text>
<text x="64.5" y="188.7" transform="rotate(-90 64.5 188.7)">7</text>
<text x="35" y="199.9">1</text>
<text x="85" y="199.9">2</text>
<text x="135" y="199.9">3</text>
<text x="185" y="199.9">4</text>
<text x="235" y="199.9">5</text>
<text x="285" y="199.9">6</text>
</g>
<g font-size="1.8" fill="#008484">
<text x="205.1" y="27.2">VCC</text>
<text x="209.2" y="32.3">U24</text>
<text x="209.2" y="34.7">74LS245</text>
<text x="200.4" y="39">A0</text>
<text x="200.4" y="41.5">A1</text>
<text x="207.9" y="40.4" transform="rotate(-90 207.9 40.4)">VCC</text>
<text x="210.9" y="41.5">B1</text>
<text x="210.9" y="39">B0</text>
<text x="65.4" y="42.5">VCC</text>
<text x="200.4" y="44">A2</text>
<text x="200.4" y="46.6">A3</text>
<text x="210.9" y="46.6">B3</text>
<text x="210.9" y="44">B2</text>
<text x="87.1" y="53.1">10k</text>
<text x="87.1" y="50.7">RN4</text>
<text x="200.4" y="49.1">A4</text>
<text x="200.4" y="51.7">A5</text>
<text x="210.9" y="51.7">B5</text>
<text x="210.9" y="49.1">B4</text>
<text x="200.4" y="54.2">A6</text>
<text x="200.4" y="56.7">A7</text>
<text x="210.9" y="56.7">B7</text>
<text x="210.9" y="54.2">B6</text>
<text x="200.4" y="61.8">A-&gt;B</text>
<text x="200.4" y="64.4">CE</text>
<text x="207.9" y="65" transform="rotate(-90 207.9 65)">GND</text>
<text x="114.9" y="69.1">VCC</text>
<text x="53.8" y="77.9">MEMADDR</text>
<text x="57.2" y="75.5">J6</text>
<text x="125.2" y="77.2">74LS688</text>
<text x="127.5" y="74.7">U22</text>
<text x="205" y="76.1">GND</text>
<text x="109.7" y="80.9">P0</text>
<text x="109.7" y="83.4">P1</text>
<text x="117.7" y="81.8" transform="rotate(-90 117.7 81.8)">VCC</text>
<text x="119.6" y="80.9">P=R</text>
<text x="109.7" y="86">P2</text>
<text x="109.7" y="88.5">P3</text>
<text x="96.9" y="93.6">GND</text>
<text x="109.7" y="91">P4</text>
<text x="109.7" y="93.6">P5</text>
<text x="189.9" y="92">VCC</text>
<text x="194" y="94.5">U23</text>
<text x="96.9" y="96.1">GND</text>
<text x="96.9" y="98.7">GND</text>
<text x="109.7" y="96.1">P6</text>
<text x="109.7" y="98.7">P7</text>
<text x="184.7" y="101.2">A0</text>
<text x="194" y="96.9">27256</text>
<text x="196.2" y="101.2">D0</text>
<text x="50" y="102.8">GND</text>
<text x="109.7" y="103.7">R0</text>
<text x="109.7" y="106.3">R1</text>
<text x="184.7" y="106.3">A2</text>
<text x="184.7" y="103.7">A1</text>
<text x="192.6" y="102.1" transform="rotate(-90 192.6 102.1)">VCC</text>
<text x="196.2" y="103.7">D1</text>
<text x="196.2" y="106.3">D2</text>
<text x="109.7" y="113.9">R4</text>
<text x="109.7" y="108.8">R2</text>
<text x="109.7" y="111.4">R3</text>
<text x="184.7" y="113.9">A5</text>
<text x="184.7" y="111.4">A4</text>
<text x="184.7" y="108.8">A3</text>
<text x="196.2" y="108.8">D3</text>
<text x="196.2" y="111.4">D4</text>
<text x="196.2" y="113.9">D5</text>
<text x="240.9" y="110.8">Memory</text>
<text x="243.4" y="108.8">J7</text>
<text x="96.9" y="116.4">GND</text>
<text x="96.9" y="119">GND</text>
<text x="109.7" y="116.4">R5</text>
<text x="109.7" y="119">R6</text>
<text x="184.7" y="119">A7</text>
<text x="184.7" y="116.4">A6</text>
<text x="196.2" y="116.4">D6</text>
<text x="196.2" y="119">D7</text>
<text x="231.7" y="116.4">VCC</text>
<text x="96.9" y="121.5">GND</text>
<text x="109.7" y="121.5">R7</text>
<text x="184.7" y="124.1">A9</text>
<text x="184.7" y="121.5">A8</text>
<text x="109.7" y="126.6">G</text>
<text x="117.7" y="127.8" transform="rotate(-90 117.7 127.8)">GND</text>
<text x="184.7" y="131.7">A12</text>
<text x="184.7" y="126.6">A10</text>
<text x="184.7" y="129.1">A11</text>
<text x="184.7" y="134.2">A13</text>
<text x="184.7" y="136.8">A14</text>
<text x="114.8" y="138.3">GND</text>
<text x="184.7" y="141.8">VPP</text>
<text x="27.4" y="149">74HCT32</text>
<text x="29.1" y="146.6">U21D</text>
<text x="184.7" y="144.4">~{CE}</text>
<text x="184.7" y="146.9">~{OE}</text>
<text x="192.6" y="148.1" transform="rotate(-90 192.6 148.1)">GND</text>
<text x="99" y="153.7">EEPROM W/P</text>
<text x="103.6" y="151.3">JP2</text>
<text x="128.4" y="154.1">74LS00</text>
<text x="129.5" y="151.7">U10C</text>
<text x="152.4" y="154.2">U21A</text>
<text x="62.6" y="161.8">+5P</text>
<text x="150.6" y="156.6">74HCT32</text>
<text x="189.7" y="156.1">GND</text>
<text x="93.2" y="165">GND</text>
<text x="23.5" y="178.3">VCC</text>
<text x="65.6" y="175" transform="rotate(-90 65.6 175)">VCC</text>
<text x="70.6" y="177.5">U21E</text>
<text x="70.6" y="179.9">74HCT32</text>
<text x="28.3" y="185.1">C21</text>
<text x="37.2" y="185.1">C22</text>
<text x="46.1" y="185.1">C23</text>
<text x="65.6" y="184.4" transform="rotate(-90 65.6 184.4)">GND</text>
<text x="28.3" y="187.5">0.1u</text>
<text x="37.2" y="187.5">0.1u</text>
<text x="46.1" y="187.5">0.1u</text>
<text x="23.4" y="194.2">GND</text>
<text x="62.7" y="195.5">GND</text>
</g>
<g font-size="1.8" fill="#0000c2">
<text x="119.9" y="64.4">used</text>
<text x="119.9" y="61.6">used</text>
<text x="46.7" y="81.9">A19</text>
<text x="46.7" y="83.9">A18</text>
<text x="46.7" y="86">A17</text>
<text x="46.7" y="88">A16</text>
<text x="46.7" y="90">A15</text>
<text x="58.2" y="96.9">Memory</text>
<text x="58.2" y="98.9">A19-A15</text>
<text x="58.2" y="101">1101-0xxx-xxxx</text>
<text x="66.5" y="96.9">Address</text>
<text x="75" y="96.9">Decoder</text>
<text x="75.7" y="101">=</text>
<text x="78.5" y="101">D0000</text>
<text x="58.2" y="103">off-off-on-off-on</text>
<text x="231.4" y="122.7">Memory</text>
<text x="239.7" y="122.7">Configuration</text>
<text x="253.6" y="122.7">Selection:</text>
<text x="231.4" y="126.8">1-3,</text>
<text x="231.4" y="128.9">1-2,</text>
<text x="231.4" y="130.9">1-2,</text>
<text x="237.2" y="126.8">2-4:</text>
<text x="237.2" y="128.9">3-4:</text>
<text x="237.2" y="130.9">4-6:</text>
<text x="242.9" y="126.8">27256</text>
<text x="242.9" y="128.9">28C256</text>
<text x="242.9" y="130.9">28C256</text>
<text x="251.4" y="128.9">(W/O)</text>
<text x="251.4" y="130.9">(R/W)</text>
<text x="231.4" y="135">Note</text>
<text x="236.9" y="135">conflict</text>
<text x="245.2" y="135">with</text>
<text x="250.2" y="135">W/P</text>
<text x="255.4" y="135">jumper</text>
<text x="263.1" y="135">JP2.</text>
<text x="99.8" y="159.6">Install</text>
<text x="107" y="159.6">to</text>
<text x="110" y="159.6">W/P</text>
<text x="72.4" y="184.2">NOTE: Power</text>
<text x="85.7" y="184.2">for</text>
<text x="89.6" y="184.2">the</text>
<text x="93.7" y="184.2">HCT32</text>
<text x="100.9" y="184.2">must</text>
<text x="106.6" y="184.2">come</text>
<text x="112.8" y="184.2">from</text>
<text x="118.3" y="184.2">the</text>
<text x="72.4" y="186.3">battery-backed</text>
<text x="72.4" y="188.3">gating</text>
<text x="79.5" y="188.3">-CS</text>
<text x="84.7" y="188.3">on</text>
<text x="88.2" y="188.3">the</text>
<text x="88.4" y="186.3">supply</text>
<text x="92.3" y="188.3">NVRAM.</text>
<text x="95.7" y="186.3">since</text>
<text x="101.8" y="186.3">it's</text>
<text x="105.9" y="186.3">involved</text>
<text x="114.8" y="186.3">in</text>
</g>
</svg>
